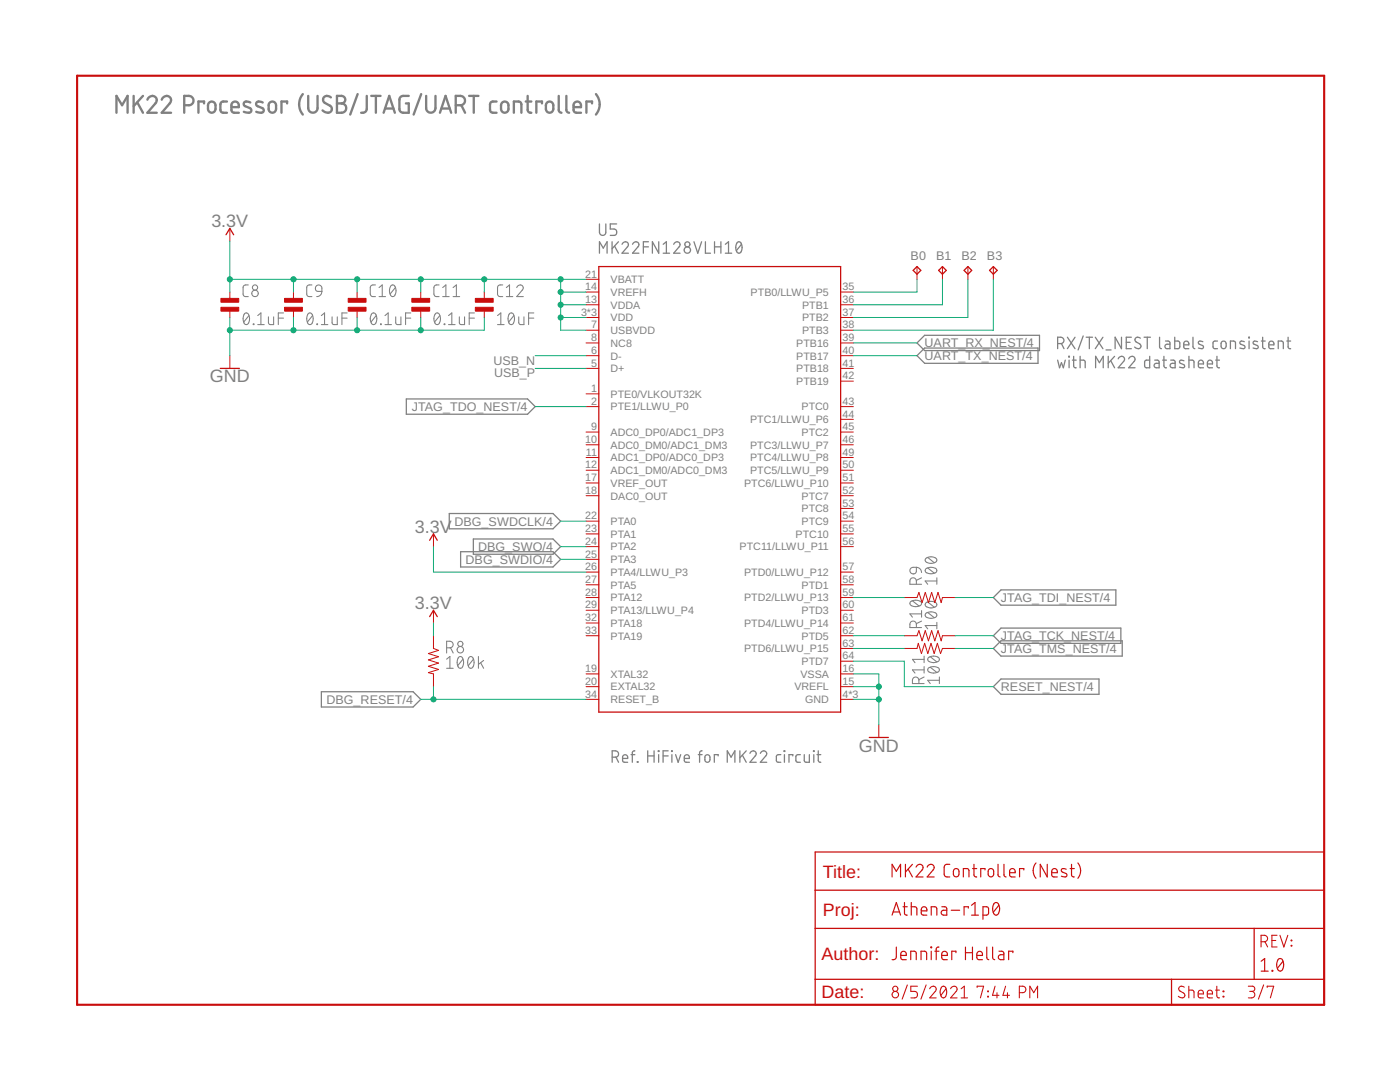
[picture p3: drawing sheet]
<svg xmlns="http://www.w3.org/2000/svg" width="279mm" height="216mm" viewBox="0 0 279 216" stroke-linecap="round" stroke-linejoin="round" font-family="sans-serif">
<g fill="none" stroke="#808080" stroke-width=".21">
<path d="M49.6 56.9h-.6a.51 .51 0 0 0-.5 .5l.1 1.6 .3 .2h.7M62.3 56.9h-.6a.51 .51 0 0 0-.5 .5l.1 1.6 .3 .2h.7M63.2 57l.6-.1 .4 .4v.8h-.7a.64 .64 0 0 1-.6-.4 .64 .64 0 0 1 .3-.7zM64.2 58.1l-.3 .8-.7 .3M74.9 56.9h-.5a.54 .54 0 0 0-.5 .5l.1 1.6 .3 .2h.6M75.6 59.2h1.3M75.6 57.4l.7-.5v2.3M78 57a.55 .55 0 0 1 .6-.1 .55 .55 0 0 1 .4 .5 1.32 1.32 0 0 1-.6 1.8 1.4 1.4 0 0 1-.4-2.2zM78.9 57.4l-1 1.3M87.6 56.9h-.5a.54 .54 0 0 0-.5 .5l.1 1.6 .3 .2h.6M88.3 59.2h1.3M88.3 57.4l.7-.5v2.3"/>
<path d="M90.4 59.2h1.3M90.4 57.4l.7-.5v2.3M100.3 56.9h-.5a.51 .51 0 0 0-.5 .5l.1 1.6 .3 .2h.6M101 59.2h1.3M101 57.4l.7-.5v2.3M103.1 57.4a.64 .64 0 0 1 .9-.5 .64 .64 0 0 1 .2 1l-1.1 1.3h1.3M48.8 62.6a.55 .55 0 0 1 .6-.1 .55 .55 0 0 1 .3 .5 1.32 1.32 0 0 1-.6 1.8 1.44 1.44 0 0 1-.3-2.2zM49.7 63l-1.1 1.3M50.5 64.6l.2 .2zM51.4 64.8h1.3M51.4 63l.7-.6v2.4M53.6 63.2v1.2l.1 .3 .3 .1h.6v-1.6"/>
<path d="M55.5 63.5h1.1M56.6 62.4h-1.1v2.4M61.5 62.6a.55 .55 0 0 1 .6-.1 .55 .55 0 0 1 .3 .5 1.32 1.32 0 0 1-.6 1.8 1.44 1.44 0 0 1-.3-2.2zM62.4 63l-1.1 1.3M63.2 64.6l.2 .2zM64.1 64.8h1.3M64.1 63l.7-.6v2.4M66.3 63.2v1.3l.4 .3h.6v-1.6M68.2 63.5h1.1M69.3 62.4h-1.1v2.4M74.2 62.6a.55 .55 0 0 1 .6-.1 .55 .55 0 0 1 .3 .5 1.32 1.32 0 0 1-.6 1.8 1.44 1.44 0 0 1-.3-2.2zM75.1 63l-1.1 1.3"/>
<path d="M75.9 64.6l.2 .2zM76.8 64.8h1.3M76.8 63l.7-.6v2.4M79 63.2v1.3l.4 .3h.6v-1.6M80.9 63.5h1.1M82 62.4h-1.1v2.4M87 62.5a.66 .66 0 0 1 .7 .1 .66 .66 0 0 1 .2 .7 1.01 1.01 0 0 1-.8 1.4 1.59 1.59 0 0 1-.1-2.2zM87.8 63l-1.1 1.3M88.6 64.6l.2 .2zM89.5 64.8h1.3M89.5 63l.7-.6v2.4M91.7 63.2v1.3l.4 .3h.6v-1.6"/>
<path d="M93.6 63.5h1.1M94.7 62.4h-1.1v2.4M99.3 64.8h1.3M99.3 63l.6-.6v2.4M101.6 62.6a.55 .55 0 0 1 .7-.1 .55 .55 0 0 1 .3 .5 1.34 1.34 0 0 1-.6 1.8 1.38 1.38 0 0 1-.4-2zM102.6 63l-1.1 1.3M103.5 63.2v1.2l.2 .3 .2 .1h.7v-1.6M105.5 63.5h1M106.5 62.4h-1v2.4M181.8 113.3l1.1-.1v.8a.65 .65 0 0 1-1 .4 .65 .65 0 0 1-.1-1.1zM182.1 119.9l1.3 1M182.9 116.6v-.7a.65 .65 0 0 0-.7-.6 .65 .65 0 0 0-.6 .6v.7h2.3"/>
<path d="M182.9 113.2l.7 .3 .3 .7M183.9 115.3l-1 .5M184.7 113.6a1.65 1.65 0 0 1 2.2 .1l.1 .2a1.44 1.44 0 0 1-2.2 .3l-.1-.2zM184.7 111.5a1.62 1.62 0 0 1 2.2 .1 .84 .84 0 0 1-1.1 .8 .84 .84 0 0 1-1.1-.8zM185.1 113.3l1.4 1.1M185.1 111.2l1.4 1.1M187 115.9h-2.4l.5 .7M187 115.3v1.3M89.1 129.3a1.16 1.16 0 0 0 1.2-.3l.1-.4-.1-.4a1.16 1.16 0 0 0-1.2-.2v2.3M89.1 131.5l.7-.5v2.3M89.1 133.3h1.3M89.9 129.3l.5 1"/>
<path d="M91.5 131.2a.53 .53 0 0 1 .6-.2 .53 .53 0 0 1 .3 .6 1.35 1.35 0 0 1-.5 1.7 1.38 1.38 0 0 1-.5-2zM92.4 131.5l-1 1.3M93.6 131.2a.54 .54 0 0 1 .6-.2 .54 .54 0 0 1 .3 .6 1.33 1.33 0 0 1-.5 1.7 1.44 1.44 0 0 1-.4-2.1zM94.5 131.5l-1 1.3M95.5 131v2.3M95.9 132.2l.6 1.1M96.5 131.8l-1 .8M181.7 120.1a1.68 1.68 0 0 1 2.2 .1 .84 .84 0 0 1-1.1 .9 .84 .84 0 0 1-1.2-.9zM182.9 125.2v-.6a.65 .65 0 0 0-.7-.7 .65 .65 0 0 0-.6 .7v.6h2.3M183.4 136.4v-.7a.65 .65 0 0 0-.7-.6 .65 .65 0 0 0-.6 .6v.7h2.3M183.9 123.9l-1 .5M183.9 122.5h-2.3l.5 .6"/>
<path d="M183.9 121.8v1.3M184.4 135.1l-1 .5M184.4 133.7h-2.3l.5 .6M184.4 130.9v1.3M184.4 133v1.3M184.4 131.6h-2.3l.5 .6M184.7 122.4a1.65 1.65 0 0 1 2.2 .2l.1 .1a1.44 1.44 0 0 1-2.2 .4l-.2-.4zM184.7 120.4a1.62 1.62 0 0 1 2.2 .1l.1 .1a1.36 1.36 0 0 1-2.4 0zM185.1 122.2l1.4 1.1M185.1 120.1l1.4 1.1M185.3 133.3a1.65 1.65 0 0 1 2.2 .2v.1a1.38 1.38 0 0 1-2 .5l-.3-.3zM185.3 131.2a1.62 1.62 0 0 1 2.2 .2v.2a1.36 1.36 0 0 1-2.4 0z"/>
<path d="M185.7 133.1l1.3 1.1M185.7 131l1.3 1.1M187 124.2v1.3M187 124.8h-2.4l.5 .7M187.5 135.7h-2.4l.6 .7M187.5 135.1v1.3"/>
<circle cx="50.9" cy="57.4" r=".52"/>
<circle cx="50.9" cy="58.5" r=".65"/>
<circle cx="91.9" cy="129.7" r=".65"/>
<circle cx="91.9" cy="128.5" r=".52"/>
</g>
<g fill="none" stroke="#808080" stroke-width=".25">
<path d="M119.6 44.7v1.6a.63 .63 0 0 0 .7 .7 .63 .63 0 0 0 .6-.7v-1.6M119.6 50.5v-2.3l.8 1.3 .8-1.3v2.3M122.2 48.2v2.3M122.7 49.1l.7 1.4M123.1 44.7h-1.3v1h.8a.65 .65 0 0 1 .5 .6 .65 .65 0 0 1-.5 .7h-.8M123.4 48.2l-1.2 1.4M124.1 48.7a.63 .63 0 0 1 .9-.4 .63 .63 0 0 1 .2 1l-1.1 1.2h1.3M126.2 48.7a.63 .63 0 0 1 .9-.4 .63 .63 0 0 1 .2 1l-1.1 1.2h1.3M128.4 49.3h1M129.4 48.2h-1v2.3M131.5 48.2v2.3l-1.3-2.3v2.3M132.4 50.5h1.2"/>
<path d="M132.4 48.7l.6-.5v2.3M134.5 48.7a.63 .63 0 0 1 .8-.4 .63 .63 0 0 1 .2 1l-1 1.2h1.2M138.5 48.2l.8 2.3 .7-2.3M140.8 48.2v2.3h1M142.6 49.3h1.3M142.6 48.2v2.3M143.9 48.2v2.3M144.8 50.5h1.2M144.8 48.7l.6-.5v2.3M147.1 48.4l.2-.1a.67 .67 0 0 1 .8 .8 .94 .94 0 0 1-.8 1.4 1.64 1.64 0 0 1-.2-2.1zM148 48.7l-1 1.3M81.1 79.6h24.2l1.5 1.5-1.5 1.6h-24.2z"/>
<path d="M183 68.4l1.5-1.5h23v3.1h-23zM183 71l1.5-1.6h22.7v3.1h-22.7zM211.1 68.6h.6a.63 .63 0 0 0 .6-.7 .63 .63 0 0 0-.6-.6h-.6v2.3M211.1 71.9l.4 1.5 .3-1 .4 1 .4-1.5M211.8 68.6l.5 1M213 67.3l1.5 2.3M213.3 71.1l.1 .1zM213.4 71.9v1.5M214 71.9h.8M214.3 71.1v2.1l.5 .2M214.5 67.3l-1.5 2.3M215.6 71.9h.7l.3 .2v1.3"/>
<path d="M215.6 71.1v2.3M216.2 67l-1 2.8M216.8 67.3h1.2M217.4 67.3v2.3M218.6 67.3l1.5 2.3M218.7 73.4v-2.3l.7 1.3 .8-1.3v2.3M220.1 67.3l-1.5 2.3M220.7 69.8h1M221.2 71.1v2.3M221.7 72l.7 1.4M222.4 71.1l-1.2 1.4M223.2 71.6a.63 .63 0 0 1 .9-.5 .63 .63 0 0 1 .1 1l-1 1.3h1.2"/>
<path d="M223.8 67.3v2.3l-1.3-2.3v2.3M224.8 68.3h.7M225.3 71.6a.63 .63 0 0 1 .8-.5 .63 .63 0 0 1 .2 1l-1 1.3h1.2M225.8 67.3h-1v2.3h1M227.6 67.5a.57 .57 0 0 0-.9-.1 .57 .57 0 0 0 .1 .8l.7 .4a.57 .57 0 0 1 0 .9 .57 .57 0 0 1-.8-.1l-.3-.1M228.3 67.3h1.3M229 67.3v2.3M229.4 71.1v2.3h-.7l-.3-.4 .1-1 .9-.1M230.4 71.9h.7l.2 .2v1.3h-.5a.44 .44 0 0 1-.5-.5 .44 .44 0 0 1 .5-.4h.5M231.4 67.3v2l.4 .3M232 71.9h.8M232.3 71.1v1.9l.2 .4h.3"/>
<path d="M232.6 68.1h.5l.4 .2v1.3h-.6a.44 .44 0 0 1-.4-.5 .44 .44 0 0 1 .4-.4h.6M233.6 71.9h.7l.2 .2v1.3h-.5a.44 .44 0 0 1-.5-.5 .44 .44 0 0 1 .5-.4h.5M234.4 67.3v2.3h.8l.3-.4-.1-.9-.3-.2h-.7M236.2 68.8h1.1a.53 .53 0 0 0-.4-.7 .53 .53 0 0 0-.7 .5l.1 .9 1 .1M236.3 72l-.7-.1-.2 .4 .9 .5 .1 .5a.85 .85 0 0 1-1 0M237.3 71.9h.8l.2 .2v1.3M237.3 71.1v2.3M238.1 67.3v1.9l.1 .3 .3 .1M239.2 72.6h1a.53 .53 0 0 0-.4-.7 .53 .53 0 0 0-.6 .5l.1 .9 .9 .1M240.1 68.2l-.6-.1-.4 .2 .1 .3 .9 .4v.4a.79 .79 0 0 1-.9 0M241 72.6h1a.53 .53 0 0 0-.4-.7 .53 .53 0 0 0-.6 .5l.1 .9 .9 .1M242.6 71.9h.8"/>
<path d="M242.9 71.1v2.1l.5 .2M243 68.1h-.7l-.2 .3 .1 1.1 .8 .1M243.8 68.2l.5-.1a.87 .87 0 0 1 .2 1.4l-.4 .1-.3-.2-.1-.3zM245.6 69.6v-1.5h.6l.3 .2 .1 1.3M248.3 68.2l-.7-.1-.2 .4 1 .5v.4a.85 .85 0 0 1-1 0M249.2 67.3l.1 .1zM249.3 68.1v1.5M251 68.2l-.7-.1-.2 .4 .9 .5 .1 .4a.85 .85 0 0 1-1 0M251.7 68.1h.8M252 67.3v2l.5 .3M253.2 68.8h1a.53 .53 0 0 0-.3-.7 .53 .53 0 0 0-.7 .5l.1 .9 .9 .1M255.1 69.6v-1.5l.9 .1 .1 1.4"/>
<path d="M256.8 68.1h.8M257.1 67.3v2l.5 .3M89.7 102.5h20.7l1.5 1.5-1.5 1.5h-20.7zM91.9 110.1h18.5l1.5 1.5-1.5 1.5h-18.5zM94.5 107.5h15.9l1.5 1.6-1.5 1.5h-15.9zM198.2 119.2l1.6-1.5h22.9v3.1h-22.9zM64.1 138h18.3l1.6 1.6-1.6 1.5h-18.3zM198.2 126.9l1.6-1.6h23.9v3.1h-23.9zM198.2 129.4l1.6-1.5h24.2v3h-24.2zM198.2 137l1.6-1.5h19.5v3h-19.5zM122.2 151.1h.6a.63 .63 0 0 0 .6-.6 .63 .63 0 0 0-.6-.7h-.6v2.3M122.9 151.1l.5 1"/>
<path d="M124.2 151.3h1.1a.53 .53 0 0 0-.4-.7 .53 .53 0 0 0-.7 .5l.2 .9 .9 .1M125.9 150.6h.8M126.7 149.8l-.5 .3v2M127.2 152l.1 .1zM129.3 149.8v2.3M129.3 150.8h1.2M130.5 149.8v2.3M131.4 149.8l.1 .1zM131.4 150.6v1.5M132.3 150.8h1M133.3 149.8h-1v2.3M134 149.8l.2 .1z"/>
<path d="M134.1 150.6v1.5M134.8 150.6l.5 1.5 .5-1.5M136.6 151.3h1a.53 .53 0 0 0-.4-.7 .53 .53 0 0 0-.6 .5l.1 .9 .9 .1M139.4 150.6h.7M140.1 149.8l-.5 .3v2M140.8 150.8l.5-.2a.87 .87 0 0 1 .1 1.4l-.3 .1-.4-.3zM143.3 150.8v-.2h-.7v1.5M145.1 152.1v-2.3l.8 1.3 .8-1.3v2.3M147.7 149.8v2.3M148.2 150.7l.7 1.4M148.9 149.8l-1.2 1.4M149.7 150.3a.62 .62 0 0 1 .8-.4 .62 .62 0 0 1 .2 .9l-1 1.3h1.2"/>
<path d="M151.7 150.3a.63 .63 0 0 1 .9-.5 .63 .63 0 0 1 .2 1l-1.1 1.3h1.3M155.8 150.6h-.6l-.3 .4 .1 1 .8 .1M156.5 149.8l.1 .1zM156.5 150.6v1.5M158.2 150.8v-.2h-.7v1.5M159.7 150.6h-.6l-.3 .4 .1 1 .8 .1M160.5 150.6v1.3l.4 .2h.6v-1.5M162.3 149.8l.2 .1zM162.4 150.6v1.5M163 150.6h.8M163.3 149.8v1.9l.2 .4h.3"/>
<circle cx="137.2" cy="49.9" r=".64"/>
<circle cx="137.2" cy="48.8" r=".5"/>
</g>
<g fill="none" stroke="#c90d0c" stroke-width=".25">
<path d="M45.1 46.8l.8-1.2 .7 1.2M119.5 53.2h48.3v88.9h-48.3zM182.2 54l.8-.8 .8 .8-.8 .7zM187.3 54l.8-.8 .7 .8-.7 .7zM192.4 54l.8-.8 .7 .8-.7 .7zM198.2 53.2l.8 .8-.8 .7-.7-.7zM44 73.5h3.8M85.7 107.8l.8-1.3 .8 1.3M85.7 123l.8-1.2 .8 1.2M173.5 147.2h3.8M162.7 170h101.6v30.5h-101.6zM162.7 177.6h101.6"/>
<path d="M162.7 185.3h101.6M162.7 195.4h101.6M233.8 195.4v5.1M250.3 185.3v10.1"/>
</g>
<g fill="none" stroke="#c90d0c" stroke-width=".2">
<path d="M45.9 45.6v2.5M45.9 58.3v1.5M58.6 58.3v1.5M71.3 58.3v1.5M84 58.3v1.5M96.6 58.3v1.5M117 58.3h2.5M117 55.7h2.5M167.8 58.3h2.5M183 53.2v2.5M188.1 53.2v2.5M193.2 53.2v2.5"/>
<path d="M198.2 53.2v2.5M45.9 61.8v1.6M45.9 71v2.5M58.6 61.8v1.6M71.3 61.8v1.6M84 61.8v1.6M96.6 61.8v1.6M117 73.5h2.5M117 71h2.5M117 68.4h2.5M117 60.8h2.5M117 63.4h2.5"/>
<path d="M117 65.9h2.5M117 78.6h2.5M167.8 73.5h2.5M167.8 71h2.5M167.8 68.4h2.5M167.8 60.8h2.5M167.8 63.4h2.5M167.8 65.9h2.5M167.8 76.1h2.5M117 88.8h2.5M117 86.2h2.5M117 93.8h2.5"/>
<path d="M117 91.3h2.5M117 98.9h2.5M117 81.1h2.5M117 96.4h2.5M167.8 88.8h2.5M167.8 86.2h2.5M167.8 93.8h2.5M167.8 91.3h2.5M167.8 98.9h2.5M167.8 81.1h2.5M167.8 83.7h2.5M167.8 96.4h2.5"/>
<path d="M86.5 106.5v2.6M117 119.2h2.5M117 104h2.5M117 106.5h2.5M117 109.1h2.5M117 111.6h2.5M117 114.2h2.5M117 116.7h2.5M167.8 119.2h2.5M167.8 104h2.5M167.8 106.5h2.5M167.8 109.1h2.5"/>
<path d="M167.8 114.2h2.5M167.8 116.7h2.5M167.8 101.5h2.5M180.5 119.2h2.5l.4-1 .6 2 .7-2 .6 2 .6-2 .7 2 .6-2 .6 2 .3-1h2.5M86.5 121.8v2.5M86.5 126.9v2.5l1 .4-2 .6 2 .6-2 .7 2 .6-2 .6 2 .7-2 .6 1 .3v2.5M117 126.9h2.5M117 137h2.5M117 139.6h2.5M117 121.8h2.5M117 124.3h2.5M117 134.5h2.5"/>
<path d="M167.8 126.9h2.5M167.8 129.4h2.5M167.8 137h2.5M167.8 139.6h2.5M167.8 121.8h2.5M167.8 124.3h2.5M167.8 131.9h2.5M167.8 134.5h2.5M180.5 126.9h2.5l.4-1.1 .6 2.1 .7-2.1 .6 2.1 .6-2.1 .7 2.1 .6-2.1 .6 2.1 .3-1h2.5M180.5 129.4h2.5l.3-1 .6 2 .6-2 .7 2 .6-2 .6 2 .7-2 .6 2 .4-1h2.5M175.4 144.6v2.6"/>
</g>
<path d="M15.4 15.1h248.9v185.4h-248.9z" fill="none" stroke="#c90d0c" stroke-width=".42"/>
<g fill="none" stroke="#c90d0c" stroke-width=".21">
<path d="M181.1 196.5l-1.1 2.9M183.1 196.8h-1.3v1h.8a.66 .66 0 0 1 .5 .7 .66 .66 0 0 1-.5 .6h-.8M184.8 196.5l-1 2.9M185.5 197.3a.64 .64 0 0 1 1-.5 .64 .64 0 0 1 .1 1l-1.1 1.3h1.3M187.9 197a.55 .55 0 0 1 .6-.2 .55 .55 0 0 1 .3 .6 1.32 1.32 0 0 1-.5 1.7 1.44 1.44 0 0 1-.4-2.1zM188.8 197.3l-1 1.3M189.7 197.3a.64 .64 0 0 1 .9-.5 .64 .64 0 0 1 .2 1l-1.1 1.3h1.3M191.8 199.1h1.3M191.8 197.3l.6-.5v2.3M195 197v-.2h1.3l-.6 2.3M197.1 198.8l.2 .1zM197.1 197.8l.2 .1z"/>
<path d="M198.6 196.8l-.5 1.8h1.3M199 198.1v1M200.7 196.8l-.5 1.8h1.3M201.1 198.1v1M203.4 198.1h.7a.65 .65 0 0 0 .6-.7 .65 .65 0 0 0-.6-.6h-.7v2.3M205.5 199.1v-2.3l.8 1.3 .8-1.3v2.3M236.3 197a.58 .58 0 0 0-.8-.1 .58 .58 0 0 0 0 .9l.7 .3a.58 .58 0 0 1 .1 .9 .58 .58 0 0 1-.9 0l-.2-.2M237.3 197.6l.9 .1 .1 .3v1.1M237.3 196.8v2.3M239.1 198.3h1.1a.54 .54 0 0 0-.4-.7 .54 .54 0 0 0-.7 .5l.1 .9 1 .1M240.9 198.3h1.1a.54 .54 0 0 0-.4-.7 .54 .54 0 0 0-.7 .5l.1 .9 1 .1M242.6 197.6h.8"/>
<path d="M242.8 196.8v1.9l.3 .4h.3M244.1 197.8l.1 .1zM244.1 198.8l.1 .1zM249.1 196.8h.8a.52 .52 0 0 1 .5 .5 .52 .52 0 0 1-.5 .5h-.5M249.8 197.8a.65 .65 0 0 1 .6 .7 .65 .65 0 0 1-.6 .6h-.7M251.7 187.9h.6a.65 .65 0 0 0 .7-.6 .65 .65 0 0 0-.7-.7h-.6v2.4M252.2 196.5l-1.1 2.9M252.5 187.9l.5 1.1M252.9 197v-.2h1.3l-.7 2.3M253.8 187.7h.8M254.9 186.6h-1.1v2.4h1.1M255.4 186.6l.8 2.4 .8-2.4"/>
<path d="M257.7 187.6l.1 .1zM257.7 188.6l.1 .2z"/>
<circle cx="178.7" cy="197.3" r=".52"/>
<circle cx="178.7" cy="198.5" r=".65"/>
</g>
<g fill="none" stroke="#c90d0c" stroke-width=".23">
<path d="M178 175v-2.5l.9 1.4 .8-1.4v2.5M180.7 172.5v2.5M181.3 173.4l.8 1.6M182.1 172.5l-1.4 1.5M182.8 173a.7 .7 0 0 1 1-.5 .7 .7 0 0 1 .2 1.1l-1.2 1.4h1.4M185 173a.69 .69 0 0 1 1-.5 .69 .69 0 0 1 .2 1.1l-1.2 1.4h1.4M189.5 172.5h-.7l-.4 .5 .1 1.8 .3 .2h.7M190.4 173.5l.5-.2a.97 .97 0 0 1 .2 1.6l-.4 .1-.3-.2-.1-.4zM192.3 175v-1.7l1 .1 .1 .3v1.3M194.1 173.3h.8M194.4 172.5v2.2l.5 .3M196.6 173.6v-.3h-.9v1.7"/>
<path d="M197.3 173.5l.6-.2a.99 .99 0 0 1 .1 1.6l-.3 .1-.5-.4zM199.2 172.5v2.2l.4 .3M200.4 172.5v2.2l.4 .3M201.5 174.1h1.1a.59 .59 0 0 0-.4-.8 .59 .59 0 0 0-.7 .6l.1 1 1 .1M204.3 173.6v-.3h-.8v1.7M206.8 172.2a2.35 2.35 0 0 0 0 3.1M209 172.5v2.5l-1.4-2.5v2.5M209.9 174.1h1.1a.59 .59 0 0 0-.4-.8 .59 .59 0 0 0-.7 .6l.1 1 1 .1M212.8 173.4l-.8-.1-.2 .4 .1 .2 .9 .5 .1 .2-.1 .3a.92 .92 0 0 1-1-.1M213.6 173.3h.8M213.8 172.5l.1 2.2 .5 .3M215.1 172.2a2.41 2.41 0 0 1 0 3.1"/>
<path d="M178 182.6l.9-2.5 .8 2.5M178.2 182h1.3M178.9 189v2.1l-.3 .3-.6 .1M179.8 190.6h1.1a.58 .58 0 0 0-.4-.8 .58 .58 0 0 0-.7 .6l.1 1 1 .1M180.2 180.9h.9M180.5 180.1v2.3l.6 .2M181.8 191.5v-1.7l1 .1 .1 1.6M181.9 180.9l1 .1 .1 .3v1.3M181.9 180.1v2.5M183.8 191.5v-1.7l1 .1 .1 .3v1.3M183.9 181.8h1.1a.59 .59 0 0 0-.4-.9 .59 .59 0 0 0-.7 .6l.1 1 1 .1M185.8 189l.1 .1z"/>
<path d="M185.8 182.6v-1.7l1 .1 .2 .3v1.3M185.8 189.8v1.7M186.6 189.8h.8M187.4 189h-.3l-.2 .2-.1 2.3M187.9 190.6h1.2a.59 .59 0 0 0-.4-.8 .59 .59 0 0 0-.8 .6l.2 1 1 .1M188 180.9l.7 .1 .3 .3v1.3h-.7a.49 .49 0 0 1-.5-.5 .49 .49 0 0 1 .5-.5h.7M189.8 181.6h1.7M190.8 190.1v-.3h-.9v1.7M192.7 189v2.5M192.7 190.1h1.4M193.3 181.2v-.3h-.9v1.7M193.9 182.6h1.4"/>
<path d="M193.9 180.6l.7-.5v2.5M194.1 189v2.5M194.9 190.6h1.2a.59 .59 0 0 0-.4-.8 .59 .59 0 0 0-.8 .6l.2 1 1 .1M196.2 182.6h.7l.4-.2v-1.1l-.3-.3-.8-.1v2.5M196.9 189l.1 2.2 .3 .3M198.1 189v2.1l.1 .3 .3 .1M198.4 180.3a.58 .58 0 0 1 .6-.2 .58 .58 0 0 1 .4 .6 1.45 1.45 0 0 1-.6 1.9 1.52 1.52 0 0 1-.4-2.3zM199.3 180.6l-1.1 1.4M199.4 189.8h.7l.2 .3v1.4h-.6a.5 .5 0 0 1-.5-.5 .5 .5 0 0 1 .5-.5h.6M202.1 190.1v-.3h-.8v1.7M251.7 191.8l.7-.5v2.5M251.7 193.8h1.4"/>
<path d="M253.9 193.6l.1 .2zM255.2 191.3a.71 .71 0 0 1 .8 .2 .71 .71 0 0 1 .2 .7 1.06 1.06 0 0 1-.9 1.5 1.71 1.71 0 0 1-.1-2.4zM256.1 191.8l-1.2 1.4"/>
</g>
<g fill="#c90d0c" stroke="#c90d0c" stroke-width=".2">
<path d="M82.2 59.5h3.5v.8h-3.5z"/>
<path d="M82.2 61.3h3.5v.8h-3.5z"/>
<path d="M69.5 59.5h3.5v.8h-3.5z"/>
<path d="M69.5 61.3h3.5v.8h-3.5z"/>
<path d="M56.8 59.5h3.5v.8h-3.5z"/>
<path d="M56.8 61.3h3.5v.8h-3.5z"/>
<path d="M44.1 59.5h3.5v.8h-3.5z"/>
<path d="M44.1 61.3h3.5v.8h-3.5z"/>
<path d="M94.9 59.5h3.5v.8h-3.5z"/>
<path d="M94.9 61.3h3.5v.8h-3.5z"/>
</g>
<g fill="none" stroke="#0dab76" stroke-width=".2">
<path d="M45.9 48.1v10.2M45.9 55.7h71.1M58.6 55.7v2.6M71.3 55.7v2.6M84 55.7v2.6M96.6 55.7v2.6M111.9 55.7v10.2h5.1M111.9 58.3h5.1M183 55.7v2.6h-12.7M188.1 55.7v5.1h-17.8M193.2 55.7v7.7h-22.9M198.2 55.7v10.2h-27.9"/>
<path d="M45.9 63.4v7.6M58.6 63.4v2.5M71.3 63.4v2.5M84 63.4v2.5M96.6 63.4v2.5h-50.7M106.8 71h10.2M106.8 73.5h10.2M111.9 60.8h5.1M111.9 63.4h5.1M170.3 71h12.7M170.3 68.4h12.7M106.8 81.1h10.2"/>
<path d="M86.5 109.1v5.1h30.5M111.9 104h5.1M111.9 109.1h5.1M111.9 111.6h5.1M170.3 119.2h10.2M190.6 119.2h7.6M84 139.6h33M86.5 124.3v2.6M86.5 137v2.6M170.3 134.5h5.1v10.1M170.3 137h5.1M170.3 131.9h10.2v5.1h17.7"/>
<path d="M170.3 139.6h5.1M170.3 126.9h10.2M170.3 129.4h10.2M190.6 126.9h7.6M190.6 129.4h7.6"/>
</g>
<g fill="#0dab76" stroke="#0dab76" stroke-width=".2">
<circle cx="84" cy="55.7" r=".51"/>
<circle cx="71.3" cy="55.7" r=".51"/>
<circle cx="58.6" cy="55.7" r=".51"/>
<circle cx="45.9" cy="55.7" r=".51"/>
<circle cx="96.6" cy="55.7" r=".51"/>
<circle cx="111.9" cy="55.7" r=".51"/>
<circle cx="111.9" cy="58.3" r=".51"/>
<circle cx="111.9" cy="60.8" r=".51"/>
<circle cx="111.9" cy="63.4" r=".51"/>
<circle cx="84" cy="65.9" r=".51"/>
<circle cx="71.3" cy="65.9" r=".51"/>
<circle cx="58.6" cy="65.9" r=".51"/>
<circle cx="45.9" cy="65.9" r=".51"/>
<circle cx="175.4" cy="137" r=".51"/>
<circle cx="175.4" cy="139.6" r=".51"/>
<circle cx="86.5" cy="139.6" r=".51"/>
</g>
<g fill="none" stroke="#808080" stroke-width=".47">
<path d="M26.7 19.1v3.4M28.5 19.1l-1.8 2.1M29.4 19.9a.92 .92 0 0 1 1.3-.7 .92 .92 0 0 1 .3 1.4l-1.6 1.9h1.9M32.3 19.9a.92 .92 0 0 1 1.3-.7 .92 .92 0 0 1 .3 1.4l-1.6 1.9h1.8M60.4 18.8a3.2 3.2 0 0 0 0 4.1M61.5 19.1v2.5a.93 .93 0 0 0 .9 .9 .93 .93 0 0 0 1-.9v-2.5M66 19.4a.84 .84 0 0 0-1.2-.2 .84 .84 0 0 0-.1 1.2l1.2 .7a.81 .81 0 0 1 .2 1.2 .81 .81 0 0 1-1.2 .1l-.5-.4M67.2 19.1h1a.75 .75 0 0 1 .7 .8 .75 .75 0 0 1-.7 .7 .93 .93 0 0 1 .9 1 .93 .93 0 0 1-.9 .9h-1zM71.4 18.8l-1.5 4.1M73.2 19.1v2.9l-.5 .5h-.6M74.1 19.1h1.8M75 19.1v3.4"/>
<path d="M81.6 19.1l-1.4 .1a.71 .71 0 0 0-.5 .7v2.1l.3 .4 .5 .1h1.1v-1.9h-.6M84.1 18.8l-1.6 4.1M85 19.1v2.5a.93 .93 0 0 0 1 .9 .93 .93 0 0 0 .9-.9v-2.5M93.6 19.1h1.9M94.6 19.1v3.4M105.3 19.1v3l.2 .3 .5 .1M111.5 19.1v3l.2 .3 .4 .1M113 19.1l.1 3 .2 .3 .3 .1M118.9 18.8a3.2 3.2 0 0 1 0 4.1M23.2 22.5v-3.4l1.2 1.9 1.1-1.9v3.4M27.4 20.4l1.1 2.1M36.8 21h.9a.93 .93 0 0 0 .9-.9 .93 .93 0 0 0-.9-1h-.9v3.4"/>
<path d="M40.7 20.6v-.3h-1.1v2.2M41.7 20.6a.75 .75 0 0 1 .8-.3 .75 .75 0 0 1 .5 .7v.8a.75 .75 0 0 1-.7 .7 .75 .75 0 0 1-.8-.7zM45.3 20.3h-.9l-.3 .2-.1 .3 .1 1.5 .5 .2h.7M46.2 21.4h1.5a.78 .78 0 0 0-.5-1.1 .78 .78 0 0 0-1 .7l.1 1.3 .4 .2h1M50 20.4l-.3-.1a.61 .61 0 0 0-.8 0 .61 .61 0 0 0-.2 .7l1.2 .6a.48 .48 0 0 1 .3 .5 .48 .48 0 0 1-.5 .4l-1-.2M52.4 20.4l-.2-.1a.61 .61 0 0 0-.8 0 .61 .61 0 0 0-.2 .7l1.1 .6a.48 .48 0 0 1 .3 .5 .48 .48 0 0 1-.4 .4l-1.1-.2M53.7 20.6a.75 .75 0 0 1 .9-.3 .75 .75 0 0 1 .5 .7 1.34 1.34 0 0 1-.3 1.4l-.4 .1-.7-.3-.1-.4zM57.3 20.6v-.3h-1.1v2.2M67.2 20.6h1M76.6 22.5l1.1-3.4 1.1 3.4M76.9 21.7h1.6M87.8 22.5l1.1-3.4 1.1 3.4"/>
<path d="M88.1 21.7h1.7M91 21h.9a.93 .93 0 0 0 .9-.9 .93 .93 0 0 0-.9-1h-.9v3.4M92.1 21l.7 1.5M99.1 20.3h-.9l-.3 .2-.1 .3 .1 1.5 .5 .2h.7M100.3 20.4l.4-.1 .6 .3 .2 1.2a.74 .74 0 0 1-.8 .7 .74 .74 0 0 1-.7-.7v-1zM102.6 22.5v-2.2h1.1l.2 .2 .2 2M104.9 20.3h1.1M108.2 20.6v-.3h-1.2v2.2M109.2 20.4l.5-.1 .4 .1 .3 .6a1.34 1.34 0 0 1-.3 1.4l-.4 .1a.74 .74 0 0 1-.8-.7l.1-1zM114.5 21.4h1.5a.78 .78 0 0 0-.6-1.1 .78 .78 0 0 0-.9 .7l.1 1.3 .4 .2h1M118.2 20.6v-.3h-1.2v2.2"/>
</g>
<g font-size="3.6" fill="#808080">
<text x="42.2" y="45.3">3.3V</text>
<text x="41.9" y="76.3">GND</text>
<text x="82.8" y="106.3">3.3V</text>
<text x="82.8" y="121.5">3.3V</text>
<text x="171.4" y="150">GND</text>
</g>
<g font-size="3.6" fill="#c90d0c">
<text x="164.2" y="175.1">Title:</text>
<text x="164.2" y="182.7">Proj:</text>
<text x="164" y="191.6">Author:</text>
<text x="164" y="199.2">Date:</text>
</g>
<g font-size="2.5" fill="#808080">
<text x="181.7" y="51.9">B0</text>
<text x="186.8" y="51.9">B1</text>
<text x="191.9" y="51.9">B2</text>
<text x="197" y="51.9">B3</text>
<text x="184.5" y="69.3">UART_RX_NEST/4</text>
<text x="184.5" y="71.9">UART_TX_NEST/4</text>
<text x="98.5" y="72.8">USB_N</text>
<text x="98.6" y="75.3">USB_P</text>
<text x="82.2" y="82">JTAG_TDO_NEST/4</text>
<text x="90.7" y="104.9">DBG_SWDCLK/4</text>
<text x="92.9" y="112.5">DBG_SWDIO/4</text>
<text x="95.4" y="110">DBG_SWO/4</text>
<text x="199.8" y="120.1">JTAG_TDI_NEST/4</text>
<text x="199.8" y="127.7">JTAG_TCK_NEST/4</text>
<text x="199.8" y="130.3">JTAG_TMS_NEST/4</text>
<text x="199.8" y="137.9">RESET_NEST/4</text>
<text x="65.2" y="140.4">DBG_RESET/4</text>
</g>
<g font-size="2.1" fill="#808080">
<text x="116.8" y="55.4">21</text>
<text x="116.8" y="57.9">14</text>
<text x="121.9" y="56.5">VBATT</text>
<text x="121.9" y="59">VREFH</text>
<text x="149.8" y="59">PTB0/LLWU_P5</text>
<text x="168.1" y="57.9">35</text>
<text x="116" y="63">3*3</text>
<text x="116.8" y="60.5">13</text>
<text x="118" y="65.5">7</text>
<text x="121.9" y="64.1">VDD</text>
<text x="121.9" y="61.6">VDDA</text>
<text x="160.1" y="61.6">PTB1</text>
<text x="160.1" y="64.1">PTB2</text>
<text x="168.1" y="60.5">36</text>
<text x="168.1" y="63">37</text>
<text x="168.1" y="65.5">38</text>
<text x="118" y="70.6">6</text>
<text x="118" y="68.1">8</text>
<text x="121.9" y="71.7">D-</text>
<text x="121.9" y="69.2">NC8</text>
<text x="121.9" y="66.7">USBVDD</text>
<text x="158.9" y="69.2">PTB16</text>
<text x="158.9" y="71.7">PTB17</text>
<text x="160.1" y="66.7">PTB3</text>
<text x="168.1" y="68.1">39</text>
<text x="168.1" y="70.6">40</text>
<text x="118" y="73.2">5</text>
<text x="121.9" y="74.3">D+</text>
<text x="158.9" y="74.3">PTB18</text>
<text x="158.9" y="76.8">PTB19</text>
<text x="168.1" y="73.2">41</text>
<text x="168.1" y="75.7">42</text>
<text x="118" y="78.2">1</text>
<text x="118" y="80.8">2</text>
<text x="121.9" y="79.4">PTE0/VLKOUT32K</text>
<text x="121.9" y="81.9">PTE1/LLWU_P0</text>
<text x="160" y="81.9">PTC0</text>
<text x="168.1" y="80.8">43</text>
<text x="168.1" y="83.3">44</text>
<text x="116.8" y="88.4">10</text>
<text x="118" y="85.9">9</text>
<text x="121.9" y="89.5">ADC0_DM0/ADC1_DM3</text>
<text x="121.9" y="87">ADC0_DP0/ADC1_DP3</text>
<text x="149.7" y="84.4">PTC1/LLWU_P6</text>
<text x="149.7" y="89.5">PTC3/LLWU_P7</text>
<text x="160" y="87">PTC2</text>
<text x="168.1" y="85.9">45</text>
<text x="168.1" y="88.4">46</text>
<text x="116.8" y="93.5">12</text>
<text x="116.9" y="90.9">11</text>
<text x="121.9" y="94.6">ADC1_DM0/ADC0_DM3</text>
<text x="121.9" y="92.1">ADC1_DP0/ADC0_DP3</text>
<text x="149.7" y="92.1">PTC4/LLWU_P8</text>
<text x="149.7" y="94.6">PTC5/LLWU_P9</text>
<text x="168.1" y="90.9">49</text>
<text x="168.1" y="93.5">50</text>
<text x="116.8" y="98.6">18</text>
<text x="116.8" y="96">17</text>
<text x="121.9" y="99.7">DAC0_OUT</text>
<text x="121.9" y="97.1">VREF_OUT</text>
<text x="148.5" y="97.1">PTC6/LLWU_P10</text>
<text x="160" y="99.7">PTC7</text>
<text x="168.1" y="96">51</text>
<text x="168.1" y="98.6">52</text>
<text x="168.1" y="101.1">53</text>
<text x="116.8" y="103.6">22</text>
<text x="116.8" y="106.2">23</text>
<text x="121.9" y="104.8">PTA0</text>
<text x="121.9" y="107.3">PTA1</text>
<text x="158.8" y="107.3">PTC10</text>
<text x="160" y="102.2">PTC8</text>
<text x="160" y="104.8">PTC9</text>
<text x="168.1" y="103.6">54</text>
<text x="168.1" y="106.2">55</text>
<text x="116.8" y="108.7">24</text>
<text x="116.8" y="111.3">25</text>
<text x="116.8" y="113.8">26</text>
<text x="121.9" y="109.8">PTA2</text>
<text x="121.9" y="112.4">PTA3</text>
<text x="147.6" y="109.8">PTC11/LLWU_P11</text>
<text x="168.1" y="108.7">56</text>
<text x="168.1" y="113.8">57</text>
<text x="116.8" y="116.3">27</text>
<text x="116.8" y="118.9">28</text>
<text x="121.9" y="114.9">PTA4/LLWU_P3</text>
<text x="121.9" y="117.4">PTA5</text>
<text x="121.9" y="120">PTA12</text>
<text x="148.5" y="114.9">PTD0/LLWU_P12</text>
<text x="148.5" y="120">PTD2/LLWU_P13</text>
<text x="160" y="117.4">PTD1</text>
<text x="168.1" y="116.3">58</text>
<text x="168.1" y="118.9">59</text>
<text x="116.8" y="121.4">29</text>
<text x="116.8" y="123.9">32</text>
<text x="121.9" y="122.5">PTA13/LLWU_P4</text>
<text x="121.9" y="125.1">PTA18</text>
<text x="148.5" y="125.1">PTD4/LLWU_P14</text>
<text x="160" y="122.5">PTD3</text>
<text x="168.1" y="121.4">60</text>
<text x="168.1" y="123.9">61</text>
<text x="116.8" y="126.5">33</text>
<text x="121.9" y="127.6">PTA19</text>
<text x="148.5" y="130.1">PTD6/LLWU_P15</text>
<text x="160" y="127.6">PTD5</text>
<text x="168.1" y="126.5">62</text>
<text x="168.1" y="129">63</text>
<text x="168.1" y="131.6">64</text>
<text x="116.8" y="136.6">20</text>
<text x="116.8" y="134.1">19</text>
<text x="121.9" y="137.8">EXTAL32</text>
<text x="121.9" y="135.2">XTAL32</text>
<text x="158.6" y="137.8">VREFL</text>
<text x="159.8" y="135.2">VSSA</text>
<text x="160" y="132.7">PTD7</text>
<text x="168.1" y="136.6">15</text>
<text x="168.1" y="134.1">16</text>
<text x="116.8" y="139.2">34</text>
<text x="121.9" y="140.3">RESET_B</text>
<text x="160.7" y="140.3">GND</text>
<text x="168.1" y="139.2">4*3</text>
</g>
</svg>
